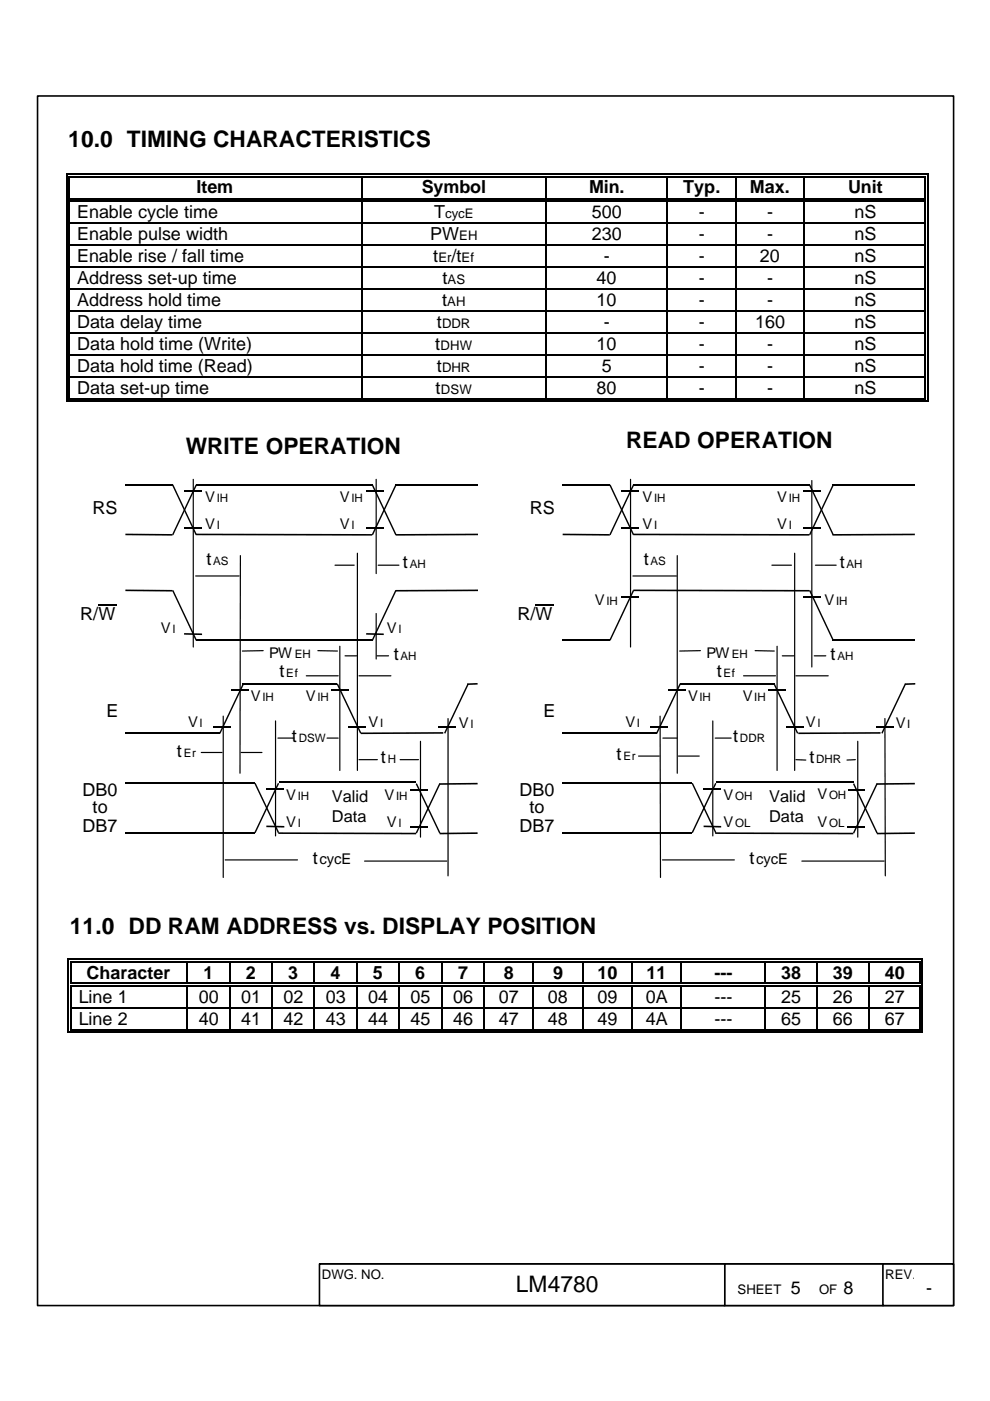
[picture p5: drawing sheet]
<svg xmlns="http://www.w3.org/2000/svg" width="210mm" height="297mm" viewBox="0 0 210 297" stroke-linecap="round" stroke-linejoin="round" font-family="sans-serif">
<path d="M8 20.3h194.2v256.5h-194.2z" fill="#fff" stroke="#000" stroke-width=".34"/>
<path d="M67.6 268h119.6" fill="none" stroke="#000" stroke-width=".34"/>
<g fill="#fff" stroke="#000" stroke-width=".34">
<path d="M83.9 269.3h57.3v6.3h-57.3z"/>
<path d="M153.6 268h33.7v8.8h-33.7z"/>
<path d="M67.7 268h86v8.8h-86z"/>
</g>
<path d="M83.9 269.3h68.4v6.2h-68.4z" fill="#fff"/>
<path d="M187.2 268h14.9" fill="none" stroke="#000" stroke-width=".34"/>
<path d="M187.2 268h15v8.8h-15z" fill="#fff" stroke="#000" stroke-width=".34"/>
<g fill="#fff">
<path d="M193.9 270.5h6.3v5.6h-6.3z"/>
<path d="M14.1 26.5h181.8v62.3h-181.8z"/>
</g>
<g fill="#000">
<path d="M14.1 36.9h.2v.7h-.2zM14.1 36.9h.7v.2h-.7zM14.6 37.4h.2v.2h-.2zM76.5 36.9h.8v.2h-.8zM76.5 37.4h.8v.2h-.8zM115.6 36.9h.7v.2h-.7zM115.6 37.4h.7v.2h-.7zM141.4 36.9h.8v.2h-.8zM141.4 37.4h.8v.2h-.8zM155.9 36.9h.7v.2h-.7zM155.9 37.4h.7v.2h-.7zM170.3 36.9h.8v.2h-.8z"/>
<path d="M170.3 37.4h.8v.2h-.8zM196.1 36.9h.7v.2h-.7zM196.1 37.4h.2v.2h-.2zM196.6 36.9h.2v.7h-.2zM14.1 42h.2v.8h-.2zM14.1 47.2h.2v.2h-.2zM14.1 51.8h.2v.3h-.2zM14.1 56.5h.2v.3h-.2zM14.6 42h.2v.3h-.2zM14.6 42.5h.2v.3h-.2zM14.6 47.2h.2v.2h-.2zM14.6 51.8h.2v.3h-.2z"/>
<path d="M14.6 56.5h.2v.3h-.2zM76.5 42h.8v.3h-.8zM76.5 42.5h.8v.3h-.8zM76.5 47.2h.3v.2h-.3zM76.5 51.8h.3v.3h-.3zM76.5 56.5h.3v.3h-.3zM115.6 42h.7v.3h-.7zM115.6 42.5h.7v.3h-.7zM115.6 47.2h.2v.2h-.2zM115.6 51.8h.2v.3h-.2zM115.6 56.5h.2v.3h-.2zM141.4 42h.8v.3h-.8z"/>
<path d="M141.4 42.5h.8v.3h-.8zM141.4 47.2h.2v.2h-.2zM141.4 51.8h.2v.3h-.2zM141.4 56.5h.2v.3h-.2zM155.9 42h.7v.3h-.7zM155.9 42.5h.7v.3h-.7zM155.9 47.2h.2v.2h-.2zM155.9 51.8h.2v.3h-.2zM155.9 56.5h.2v.3h-.2zM170.3 42h.8v.3h-.8zM170.3 42.5h.8v.3h-.8zM170.3 47.2h.3v.2h-.3z"/>
<path d="M170.3 51.8h.3v.3h-.3zM170.3 56.5h.3v.3h-.3zM196.1 42h.2v.3h-.2zM196.1 42.5h.2v.3h-.2zM196.1 47.2h.2v.2h-.2zM196.1 51.8h.2v.3h-.2zM196.1 56.5h.2v.3h-.2zM196.6 42h.2v.8h-.2zM196.6 47.2h.2v.2h-.2zM196.6 51.8h.2v.3h-.2zM196.6 56.5h.2v.3h-.2zM14.1 61.2h.2v.2h-.2z"/>
<path d="M14.1 65.8h.2v.3h-.2zM14.1 70.5h.2v.2h-.2zM14.1 75.1h.2v.3h-.2zM14.6 61.2h.2v.2h-.2zM14.6 65.8h.2v.3h-.2zM14.6 70.5h.2v.2h-.2zM14.6 75.1h.2v.3h-.2zM76.5 61.2h.3v.2h-.3zM76.5 65.8h.3v.3h-.3zM76.5 70.5h.3v.2h-.3zM76.5 75.1h.3v.3h-.3zM115.6 61.2h.2v.2h-.2z"/>
<path d="M115.6 65.8h.2v.3h-.2zM115.6 70.5h.2v.2h-.2zM115.6 75.1h.2v.3h-.2zM141.4 61.2h.2v.2h-.2zM141.4 65.8h.2v.3h-.2zM141.4 70.5h.2v.2h-.2zM141.4 75.1h.2v.3h-.2zM155.9 61.2h.2v.2h-.2zM155.9 65.8h.2v.3h-.2zM155.9 70.5h.2v.2h-.2zM155.9 75.1h.2v.3h-.2zM170.3 61.2h.3v.2h-.3z"/>
<path d="M170.3 65.8h.3v.3h-.3zM170.3 70.5h.3v.2h-.3zM170.3 75.1h.3v.3h-.3zM196.1 61.2h.2v.2h-.2zM196.1 65.8h.2v.3h-.2zM196.1 70.5h.2v.2h-.2zM196.1 75.1h.2v.3h-.2zM196.6 61.2h.2v.2h-.2zM196.6 65.8h.2v.3h-.2zM196.6 70.5h.2v.2h-.2zM196.6 75.1h.2v.3h-.2zM14.1 79.8h.2v.2h-.2z"/>
<path d="M14.1 84.4h.2v.8h-.2zM14.1 84.9h.7v.3h-.7zM14.6 79.8h.2v.2h-.2zM14.6 84.4h.2v.3h-.2zM76.5 79.8h.3v.2h-.3zM76.5 84.4h.8v.3h-.8zM76.5 84.9h.8v.3h-.8zM115.6 79.8h.2v.2h-.2zM115.6 84.4h.7v.3h-.7zM115.6 84.9h.7v.3h-.7zM141.4 79.8h.2v.2h-.2zM141.4 84.4h.8v.3h-.8z"/>
<path d="M141.4 84.9h.8v.3h-.8zM155.9 79.8h.2v.2h-.2zM155.9 84.4h.7v.3h-.7zM155.9 84.9h.7v.3h-.7zM170.3 79.8h.3v.2h-.3zM170.3 84.4h.8v.3h-.8zM170.3 84.9h.8v.3h-.8zM196.1 79.8h.2v.2h-.2zM196.1 84.9h.7v.3h-.7zM196.1 84.4h.2v.3h-.2zM196.6 79.8h.2v.2h-.2zM196.6 84.4h.2v.8h-.2z"/>
</g>
<g fill="none" stroke="#000" stroke-width=".25">
<path d="M14.2 37.6v4.4M14.7 37.6v4.4M14.8 37h61.7M14.8 37.5h61.7M76.7 37.6v4.4M77.3 37h38.3M77.3 37.5h38.3M115.7 37.6v4.4M116.3 37h25.1M116.3 37.5h25.1M141.5 37.6v4.4M142.2 37h13.7"/>
<path d="M142.2 37.5h13.7M156 37.6v4.4M156.6 37h13.7M156.6 37.5h13.7M170.5 37.6v4.4M171.1 37h25M171.1 37.5h25M196.2 37.6v4.4M196.7 37.6v4.4M14.2 42.8v4.4M14.2 47.4v4.4M14.2 52.1v4.4"/>
<path d="M14.2 56.8v4.4M14.7 42.8v4.4M14.7 47.4v4.4M14.7 52.1v4.4M14.7 56.8v4.4M14.8 42.1h61.7M14.8 42.7h61.7M14.8 47.3h61.7M14.8 52h61.7M14.8 56.6h61.7M76.7 42.8v4.4M76.7 47.4v4.4"/>
<path d="M76.7 52.1v4.4M76.7 56.8v4.4M76.8 47.3h38.8M76.8 52h38.8M76.8 56.6h38.8M77.3 42.1h38.3M77.3 42.7h38.3M115.7 42.8v4.4M115.7 47.4v4.4M115.7 52.1v4.4M115.7 56.8v4.4M115.8 47.3h25.6"/>
<path d="M115.8 52h25.6M115.8 56.6h25.6M116.3 42.1h25.1M116.3 42.7h25.1M141.5 42.8v4.4M141.5 47.4v4.4M141.5 52.1v4.4M141.5 56.8v4.4M141.6 47.3h14.3M141.6 52h14.3M141.6 56.6h14.3M142.2 42.1h13.7"/>
<path d="M142.2 42.7h13.7M156 42.8v4.4M156 47.4v4.4M156 52.1v4.4M156 56.8v4.4M156.1 47.3h14.2M156.1 52h14.2M156.1 56.6h14.2M156.6 42.1h13.7M156.6 42.7h13.7M170.5 42.8v4.4M170.5 47.4v4.4"/>
<path d="M170.5 52.1v4.4M170.5 56.8v4.4M170.6 47.3h25.5M170.6 52h25.5M170.6 56.6h25.5M171.1 42.1h25M171.1 42.7h25M196.2 42.8v4.4M196.2 47.4v4.4M196.2 52.1v4.4M196.2 56.8v4.4M196.7 42.8v4.4"/>
<path d="M196.7 47.4v4.4M196.7 52.1v4.4M196.7 56.8v4.4M14.2 61.4v4.4M14.2 66.1v4.4M14.2 70.7v4.4M14.2 75.4v4.4M14.7 61.4v4.4M14.7 66.1v4.4M14.7 70.7v4.4M14.7 75.4v4.4M14.8 61.3h61.7"/>
<path d="M14.8 65.9h61.7M14.8 70.6h61.7M14.8 75.3h61.7M14.8 79.9h61.7M76.7 61.4v4.4M76.7 66.1v4.4M76.7 70.7v4.4M76.7 75.4v4.4M76.8 61.3h38.8M76.8 65.9h38.8M76.8 70.6h38.8M76.8 75.3h38.8"/>
<path d="M76.8 79.9h38.8M115.7 61.4v4.4M115.7 66.1v4.4M115.7 70.7v4.4M115.7 75.4v4.4M115.8 61.3h25.6M115.8 65.9h25.6M115.8 70.6h25.6M115.8 75.3h25.6M115.8 79.9h25.6M141.5 61.4v4.4M141.5 66.1v4.4"/>
<path d="M141.5 70.7v4.4M141.5 75.4v4.4M141.6 61.3h14.3M141.6 65.9h14.3M141.6 70.6h14.3M141.6 75.3h14.3M141.6 79.9h14.3M156 61.4v4.4M156 66.1v4.4M156 70.7v4.4M156 75.4v4.4M156.1 61.3h14.2"/>
<path d="M156.1 65.9h14.2M156.1 70.6h14.2M156.1 75.3h14.2M156.1 79.9h14.2M170.5 61.4v4.4M170.5 66.1v4.4M170.5 70.7v4.4M170.5 75.4v4.4M170.6 61.3h25.5M170.6 65.9h25.5M170.6 70.6h25.5M170.6 75.3h25.5"/>
<path d="M170.6 79.9h25.5M196.2 61.4v4.4M196.2 66.1v4.4M196.2 70.7v4.4M196.2 75.4v4.4M196.7 61.4v4.4M196.7 66.1v4.4M196.7 70.7v4.4M196.7 75.4v4.4M14.2 80v4.4M14.7 80v4.4M14.8 84.6h61.7"/>
<path d="M14.8 85.1h61.7M76.7 80v4.4M77.3 84.6h38.3M77.3 85.1h38.3M115.7 80v4.4M116.3 84.6h25.1M116.3 85.1h25.1M141.5 80v4.4M142.2 84.6h13.7M142.2 85.1h13.7M156 80v4.4M156.6 84.6h13.7"/>
<path d="M156.6 85.1h13.7M170.5 80v4.4M171.1 84.6h25M171.1 85.1h25M196.2 80v4.4M196.7 80v4.4"/>
</g>
<g fill="#fff">
<path d="M178.5 270.5h5v5h-5z"/>
<path d="M167.3 270.5h5v5h-5z"/>
</g>
<g fill="#000">
<path d="M41.5 102.7l.2 .2-5 10.6-.2-.2zM36.5 102.9l.2-.2 5 10.6-.2 .2zM78.8 102.9l.3-.2 5 10.6-.3 .2zM83.8 102.7l.3 .2-5 10.6-.3-.2zM36.5 125.3l.2-.2 5 10.6-.2 .1zM83.8 125.1l.3 .2-5 10.5-.3-.1zM51.5 144.9l.2 .2-5 10.5-.2-.2zM71.4 145.1l.2-.2 5 10.5-.2 .2zM99.1 144.9l.3 .2-5 10.5-.3-.2zM58.9 166l.3 .1-5 10.5-.3-.1zM53.9 166.1l.3-.1 5 10.5-.3 .1zM88.1 166.2l.3-.1 5 10.5-.3 .1z"/>
<path d="M93.1 166.1l.3 .1-5 10.5-.3-.1zM14.4 203.2h.2v.8h-.2zM14.4 203.2h.8v.3h-.8zM14.4 208.4h.2v.8h-.2zM14.4 213.6h.2v.2h-.2zM14.4 218.2h.2v.8h-.2zM14.4 218.7h.8v.3h-.8zM14.9 203.7h.3v.3h-.3zM14.9 208.4h.3v.2h-.3zM14.9 208.9h.3v.3h-.3zM14.9 213.6h.3v.2h-.3zM14.9 218.2h.3v.3h-.3z"/>
<path d="M39.6 203.2h.8v.3h-.8zM39.6 203.7h.8v.3h-.8zM39.6 208.4h.8v.2h-.8zM39.6 208.9h.8v.3h-.8zM39.6 213.6h.3v.2h-.3zM39.6 218.2h.8v.3h-.8zM39.6 218.7h.8v.3h-.8zM48.6 203.2h.8v.3h-.8zM48.6 203.7h.8v.3h-.8zM48.6 208.4h.8v.2h-.8zM48.6 208.9h.8v.3h-.8zM48.6 213.6h.3v.2h-.3z"/>
<path d="M48.6 218.2h.8v.3h-.8zM48.6 218.7h.8v.3h-.8zM57.6 203.2h.7v.3h-.7zM57.6 203.7h.7v.3h-.7zM57.6 208.4h.7v.2h-.7zM57.6 208.9h.7v.3h-.7zM57.6 213.6h.2v.2h-.2zM57.6 218.2h.7v.3h-.7zM57.6 218.7h.7v.3h-.7zM66.5 203.2h.8v.3h-.8zM66.5 203.7h.8v.3h-.8zM66.5 208.4h.8v.2h-.8z"/>
<path d="M66.5 208.9h.8v.3h-.8zM66.5 213.6h.3v.2h-.3zM66.5 218.2h.8v.3h-.8zM66.5 218.7h.8v.3h-.8zM75.5 203.2h.8v.3h-.8zM75.5 203.7h.8v.3h-.8zM75.5 208.4h.8v.2h-.8zM75.5 208.9h.8v.3h-.8zM75.5 213.6h.3v.2h-.3zM75.5 218.2h.8v.3h-.8zM75.5 218.7h.8v.3h-.8zM84.5 203.2h.8v.3h-.8z"/>
<path d="M84.5 203.7h.8v.3h-.8zM84.5 208.4h.8v.2h-.8zM84.5 208.9h.8v.3h-.8zM84.5 213.6h.3v.2h-.3zM84.5 218.2h.8v.3h-.8zM84.5 218.7h.8v.3h-.8zM93.6 203.2h.7v.3h-.7zM93.6 203.7h.7v.3h-.7zM93.6 208.4h.7v.2h-.7zM93.6 208.9h.7v.3h-.7zM93.6 213.6h.2v.2h-.2zM93.6 218.2h.7v.3h-.7z"/>
<path d="M93.6 218.7h.7v.3h-.7zM102.5 203.2h.8v.3h-.8zM102.5 203.7h.8v.3h-.8zM102.5 208.4h.8v.2h-.8zM102.5 208.9h.8v.3h-.8zM102.5 213.6h.3v.2h-.3zM102.5 218.2h.8v.3h-.8zM102.5 218.7h.8v.3h-.8zM112.9 203.2h.8v.3h-.8zM112.9 203.7h.8v.3h-.8zM112.9 208.4h.8v.2h-.8zM112.9 208.9h.8v.3h-.8z"/>
<path d="M112.9 213.6h.3v.2h-.3zM112.9 218.2h.8v.3h-.8zM112.9 218.7h.8v.3h-.8zM123.4 203.2h.8v.3h-.8zM123.4 203.7h.8v.3h-.8zM123.4 208.4h.8v.2h-.8zM123.4 208.9h.8v.3h-.8zM123.4 213.6h.3v.2h-.3zM123.4 218.2h.8v.3h-.8zM123.4 218.7h.8v.3h-.8zM133.9 203.2h.7v.3h-.7zM133.9 203.7h.7v.3h-.7z"/>
<path d="M133.9 208.4h.7v.2h-.7zM133.9 208.9h.7v.3h-.7zM133.9 213.6h.2v.2h-.2zM133.9 218.2h.7v.3h-.7zM133.9 218.7h.7v.3h-.7zM144.4 203.2h.7v.3h-.7zM144.4 203.7h.7v.3h-.7zM144.4 208.4h.7v.2h-.7zM144.4 208.9h.7v.3h-.7zM144.4 213.6h.2v.2h-.2zM144.4 218.2h.7v.3h-.7zM144.4 218.7h.7v.3h-.7z"/>
<path d="M162.1 203.2h.7v.3h-.7zM162.1 203.7h.7v.3h-.7zM162.1 208.4h.7v.2h-.7zM162.1 208.9h.7v.3h-.7zM162.1 213.6h.2v.2h-.2zM162.1 218.2h.7v.3h-.7zM162.1 218.7h.7v.3h-.7zM173.1 203.2h.7v.3h-.7zM173.1 203.7h.7v.3h-.7zM173.1 208.4h.7v.2h-.7zM173.1 208.9h.7v.3h-.7zM173.1 213.6h.2v.2h-.2z"/>
<path d="M173.1 218.2h.7v.3h-.7zM173.1 218.7h.7v.3h-.7zM184.1 203.2h.7v.3h-.7zM184.1 203.7h.7v.3h-.7zM184.1 208.4h.7v.2h-.7zM184.1 208.9h.7v.3h-.7zM184.1 213.6h.2v.2h-.2zM184.1 218.2h.7v.3h-.7zM184.1 218.7h.7v.3h-.7zM194.9 203.2h.8v.3h-.8zM194.9 203.7h.3v.3h-.3zM194.9 208.4h.3v.2h-.3z"/>
<path d="M194.9 208.9h.3v.3h-.3zM194.9 213.6h.3v.2h-.3zM194.9 218.7h.8v.3h-.8zM194.9 218.2h.3v.3h-.3zM195.4 203.2h.3v.8h-.3zM195.4 208.4h.3v.8h-.3zM195.4 213.6h.3v.2h-.3zM195.4 218.2h.3v.8h-.3z"/>
</g>
<g fill="none" stroke="#000" stroke-width=".25">
<path d="M41 101.6v35.6M79.8 101.6v20M79.8 130.1v9.6M89.2 157.2v20.3M95 152.3v33.4M14.5 204v4.4M14.5 209.2v4.4M14.5 213.8v4.4M15 204v4.4M15 209.2v4.4M15 213.8v4.4M15.2 203.4h24.4"/>
<path d="M15.2 203.9h24.4M15.2 208.5h24.4M15.2 209h24.4M15.2 213.7h24.4M15.2 218.3h24.4M15.2 218.8h24.4M39.8 204v4.4M39.8 209.2v4.4M39.8 213.8v4.4M39.9 213.7h8.7M40.4 203.4h8.2M40.4 203.9h8.2"/>
<path d="M40.4 208.5h8.2M40.4 209h8.2M40.4 218.3h8.2M40.4 218.8h8.2M48.7 204v4.4M48.7 209.2v4.4M48.7 213.8v4.4M48.9 213.7h8.7M49.4 203.4h8.2M49.4 203.9h8.2M49.4 208.5h8.2M49.4 209h8.2"/>
<path d="M49.4 218.3h8.2M49.4 218.8h8.2M57.7 204v4.4M57.7 209.2v4.4M57.7 213.8v4.4M57.8 213.7h8.7M58.3 203.4h8.2M58.3 203.9h8.2M58.3 208.5h8.2M58.3 209h8.2M58.3 218.3h8.2M58.3 218.8h8.2"/>
<path d="M66.7 204v4.4M66.7 209.2v4.4M66.7 213.8v4.4M66.8 213.7h8.7M67.3 203.4h8.2M67.3 203.9h8.2M67.3 208.5h8.2M67.3 209h8.2M67.3 218.3h8.2M67.3 218.8h8.2M75.6 204v4.4M75.6 209.2v4.4"/>
<path d="M75.6 213.8v4.4M75.8 213.7h8.7M76.3 203.4h8.2M76.3 203.9h8.2M76.3 208.5h8.2M76.3 209h8.2M76.3 218.3h8.2M76.3 218.8h8.2M84.6 204v4.4M84.6 209.2v4.4M84.6 213.8v4.4M84.8 213.7h8.8"/>
<path d="M85.3 203.4h8.3M85.3 203.9h8.3M85.3 208.5h8.3M85.3 209h8.3M85.3 218.3h8.3M85.3 218.8h8.3M93.7 204v4.4M93.7 209.2v4.4M93.7 213.8v4.4M93.8 213.7h8.7M94.3 203.4h8.2M94.3 203.9h8.2"/>
<path d="M94.3 208.5h8.2M94.3 209h8.2M94.3 218.3h8.2M94.3 218.8h8.2M102.7 204v4.4M102.7 209.2v4.4M102.7 213.8v4.4M102.8 213.7h10.1M103.3 203.4h9.6M103.3 203.9h9.6M103.3 208.5h9.6M103.3 209h9.6"/>
<path d="M103.3 218.3h9.6M103.3 218.8h9.6M113.1 204v4.4M113.1 209.2v4.4M113.1 213.8v4.4M113.2 213.7h10.2M113.7 203.4h9.7M113.7 203.9h9.7M113.7 208.5h9.7M113.7 209h9.7M113.7 218.3h9.7M113.7 218.8h9.7"/>
<path d="M123.6 204v4.4M123.6 209.2v4.4M123.6 213.8v4.4M123.7 213.7h10.2M124.2 203.4h9.7M124.2 203.9h9.7M124.2 208.5h9.7M124.2 209h9.7M124.2 218.3h9.7M124.2 218.8h9.7M134 204v4.4M134 209.2v4.4"/>
<path d="M134 213.8v4.4M134.1 213.7h10.3M134.6 203.4h9.8M134.6 203.9h9.8M134.6 208.5h9.8M134.6 209h9.8M134.6 218.3h9.8M134.6 218.8h9.8M144.5 204v4.4M144.5 209.2v4.4M144.5 213.8v4.4M144.6 213.7h17.5"/>
<path d="M145.1 203.4h17M145.1 203.9h17M145.1 208.5h17M145.1 209h17M145.1 218.3h17M145.1 218.8h17M162.2 204v4.4M162.2 209.2v4.4M162.2 213.8v4.4M162.3 213.7h10.8M162.8 203.4h10.3M162.8 203.9h10.3"/>
<path d="M162.8 208.5h10.3M162.8 209h10.3M162.8 218.3h10.3M162.8 218.8h10.3M173.2 204v4.4M173.2 209.2v4.4M173.2 213.8v4.4M173.3 213.7h10.8M173.8 203.4h10.3M173.8 203.9h10.3M173.8 208.5h10.3M173.8 209h10.3"/>
<path d="M173.8 218.3h10.3M173.8 218.8h10.3M184.2 204v4.4M184.2 209.2v4.4M184.2 213.8v4.4M184.3 213.7h10.6M184.8 203.4h10.1M184.8 203.9h10.1M184.8 208.5h10.1M184.8 209h10.1M184.8 218.3h10.1M184.8 218.8h10.1"/>
<path d="M195 204v4.4M195 209.2v4.4M195 213.8v4.4M195.5 204v4.4M195.5 209.2v4.4M195.5 213.8v4.4"/>
</g>
<g fill="none" stroke="#000" stroke-width=".34">
<path d="M26.6 102.8h10M39 104.1h3.8M39 112h3.8M41.6 102.8h37.3M77.6 104.1h3.8M77.6 112h3.8M83.9 102.8h17.4M41.6 135.7h37.3M26.6 155.5h20M45.1 154.1h3.8M49 146.2h3.7M51.5 145h20"/>
<path d="M70.2 146.2h3.7M73.9 154.2h3.7M93 154.2h3.7M26.6 166.1h27.4M26.6 176.6h27.4M56.5 167.3h3.8M59.2 165.9h29M87 167.5h3.8M87 175.4h3.8"/>
</g>
<g fill="none" stroke="#000" stroke-width=".42">
<path d="M26.6 113.4h10M41.6 113.4h37.3M83.9 113.4h17.4M26.6 125.2h10M39 134.4h3.8M77.6 134.4h3.8M83.9 125.2h17.4M76.5 155.4h17.5M99.1 145h2.2M56.5 175.2h3.8M59 176.7h29.2M93.1 166.2h8.2"/>
<path d="M93.2 176.7h8.1"/>
</g>
<g fill="#fff">
<path d="M81.6 131.1h5.2v4.1h-5.2z"/>
<path d="M56.7 136.2h9.8v4.1h-9.8z"/>
<path d="M33.8 131.1h5.1v4.1h-5.1z"/>
<path d="M43.2 108.8h5.1v4.2h-5.1z"/>
<path d="M43.2 103.2h5.6v4.1h-5.6z"/>
<path d="M61.6 153.6h8.7v4.8h-8.7z"/>
<path d="M80.4 158h4.7v4.8h-4.7z"/>
<path d="M83.1 136.2h5.5v4.8h-5.5z"/>
<path d="M66 179.5h10.4v4.8h-10.4z"/>
<path d="M37.2 156.7h5.4v4.8h-5.4z"/>
<path d="M58.9 139.8h5.5v4.8h-5.5z"/>
<path d="M43.4 115.9h5.5v4.9h-5.5z"/>
<path d="M85 116.8h5.5v5.3h-5.5z"/>
<path d="M71.7 108.8h5.2v4.2h-5.2z"/>
<path d="M71.7 103.2h5.9v4.1h-5.9z"/>
<path d="M96.9 151.1h5.1v4h-5.1z"/>
<path d="M77.8 150.8h5.1v4.1h-5.1z"/>
<path d="M39.5 150.8h5.1v4.1h-5.1z"/>
<path d="M60.4 172.1h5v4.1h-5z"/>
<path d="M64.5 145.4h5.5v4.1h-5.5z"/>
<path d="M52.8 145.4h5.6v4.1h-5.6z"/>
<path d="M60.4 166.5h5.6v4h-5.6z"/>
<path d="M81.6 172.1h5.2v4.1h-5.2z"/>
<path d="M81.2 166.4h5.6v4.1h-5.6z"/>
</g>
<g fill="none" stroke="#000" stroke-width=".25">
<path d="M51 117.8l-.1 46.1M71 119.8h4.1M75.8 117.3v46.1M80.2 119.8h4.4M41.5 122.1h9.2M55.8 138h-4.4M67.4 138h4.1M72.1 137v26.4M73.2 139.1h2.4M79.9 139.1h2.5M42.7 159.5h4.4M47.3 151.8v34.2"/>
<path d="M51.1 159.5h4.4M58.4 152.9v24.3M58.9 156.5h3.4M64.9 143.3h6.8M69.3 156.5h2.4M76.1 143.3h6.8M76.1 161.1h3.9M47.8 182.3h15.3M77.3 182.6h17.4"/>
</g>
<g fill="#fff">
<path d="M19.3 105.3h6.4v6.9h-6.4z"/>
<path d="M22.3 148.3h3.4v5.3h-3.4z"/>
<path d="M17.2 164.9h8.5v13.8h-8.5z"/>
<path d="M16.7 127.8h9v5.7h-9z"/>
</g>
<path d="M20.7 128.3h3.9" fill="none" stroke="#000" stroke-width=".34"/>
<path d="M70 166.7h9v8.9h-9z" fill="#fff"/>
<path d="M133.7 101.6v35.6M181.9 157.2v20.3M187.6 152.3l.1 33.4M84.8 161.1h3.9" fill="none" stroke="#000" stroke-width=".25"/>
<g fill="none" stroke="#000" stroke-width=".34">
<path d="M119.3 102.8h10M131.7 104.1h3.8M131.7 112h3.8M134.3 102.8h37.3M170.3 104.1h3.8M170.3 112h3.8M176.5 102.8h17.5M119.3 135.7h10M131.7 126.5h3.8M170.3 126.5h3.8M176.5 135.7h17.5M119.3 155.5h20"/>
<path d="M137.8 154.1h3.8M141.7 146.2h3.8M144.2 145h20M162.9 146.2h3.7M166.6 154.2h3.7M185.7 154.2h3.7M119.3 166.1h27.4M119.3 176.6h27.4M149.2 167.3h3.7M151.8 165.9h29.1M179.7 167.5h3.7M179.7 175.4h3.7"/>
</g>
<g fill="#000">
<path d="M134.2 102.7l.3 .2-5 10.6-.3-.2zM129.2 102.9l.3-.2 5 10.6-.3 .2zM171.5 102.9l.3-.2 5 10.6-.3 .2zM176.5 102.7l.3 .2-5 10.6-.3-.2zM134.2 125.1l.3 .2-5 10.5-.3-.1zM171.5 125.3l.3-.2 5 10.6-.3 .1zM144.1 144.9l.3 .2-5 10.5-.3-.2zM164 145.1l.3-.2 4.9 10.5-.2 .2zM191.9 144.9l.2 .2-5 10.5-.2-.2zM151.6 166l.3 .1-5 10.5-.3-.1zM146.6 166.1l.3-.1 5 10.5-.3 .1zM180.8 166.2l.3-.1 5 10.5-.3 .1z"/>
<path d="M185.8 166.1l.3 .1-5 10.5-.3-.1z"/>
</g>
<path d="M119.3 113.4h10M134.3 113.4h37.3M176.5 113.4h17.5M134.3 125.2h37.3M169.2 155.4h17.5M191.9 145h2.2M149.2 175.2h3.7M151.6 176.7h29.3M185.8 166.2h8.2M185.9 176.7h8.1" fill="none" stroke="#000" stroke-width=".42"/>
<g fill="#fff">
<path d="M149.4 136.2h9.7v4.1h-9.7z"/>
<path d="M174.4 124.9h5.6v4.2h-5.6z"/>
<path d="M125.8 124.9h5.6v4.2h-5.6z"/>
<path d="M135.9 108.8h5.1v4.2h-5.1z"/>
<path d="M135.9 103.2h5.6v4.1h-5.6z"/>
<path d="M155.1 153.6h7.7v4.8h-7.7z"/>
<path d="M171.3 157.9h7.5v4.9h-7.5z"/>
<path d="M175.8 136.2h5.5v4.8h-5.5z"/>
<path d="M158.6 179.5h10.5v4.8h-10.5z"/>
<path d="M130.4 157.4h5v4.8h-5z"/>
<path d="M151.6 139.8h5.5v4.8h-5.5z"/>
<path d="M136.1 115.9h5.5v4.9h-5.5z"/>
<path d="M177.7 116.8h5.5v5.3h-5.5z"/>
<path d="M164.4 108.8h5.1v4.2h-5.1z"/>
<path d="M164.4 103.2h5.9v4.1h-5.9z"/>
<path d="M189.6 151.1h5.1v4h-5.1z"/>
<path d="M170.4 150.8h5.2v4.1h-5.2z"/>
<path d="M132.2 150.8h5.1v4.1h-5.1z"/>
<path d="M173 172.1h6.4v4h-6.4z"/>
<path d="M153.1 172.1h6.3v4h-6.3z"/>
<path d="M157.1 145.4h5.6v4.1h-5.6z"/>
<path d="M145.5 145.4h5.6v4.1h-5.6z"/>
<path d="M173 166.1h6.8v4.2h-6.8z"/>
<path d="M153.1 166.5h7.1v4.1h-7.1z"/>
</g>
<g fill="none" stroke="#000" stroke-width=".25">
<path d="M143.6 117.8v46.1M163.7 119.8h4.1M168.5 117.3v46.1M172.9 119.8h4.4M134.2 122.1h9.2M148.5 138h-4.4M160.1 138h4.1M164.8 137v26.4M165.9 139.1h2.4M172.6 139.1h2.5M140 151.8v34.2M140.5 156.5h3"/>
<path d="M151.1 152.9v24.3M151.6 156.5h3.4M157.6 143.3h6.8M168.7 143.3h6.9M135.4 160.3h4.4M143.8 160.3h4.5M168.7 161.1h2.2M140.5 182.3h15.2M170 182.6h17.5"/>
</g>
<g fill="#fff">
<path d="M112 105.3h6.4v6.9h-6.4z"/>
<path d="M114.9 148.3h3.5v5.3h-3.5z"/>
<path d="M109.8 164.9h8.6v13.8h-8.6z"/>
<path d="M109.4 127.8h9v5.7h-9z"/>
</g>
<path d="M113.5 128.3h3.8" fill="none" stroke="#000" stroke-width=".34"/>
<path d="M162.7 166.7h9v8.9h-9z" fill="#fff"/>
<path d="M172.1 101.9v39.5M181.4 161.1h-1.8" fill="none" stroke="#000" stroke-width=".25"/>
<g fill="#fff">
<path d="M132.4 90h48.2v8h-48.2z"/>
<path d="M39 91.3h48.2v8h-48.2z"/>
</g>
<g font-size="4.8">
<text x="14.5" y="31.3">10.0 TIMING CHARACTERISTICS</text>
<text x="132.8" y="94.9">READ OPERATION</text>
<text x="39.4" y="96.2">WRITE OPERATION</text>
<text x="14.8" y="198.1">11.0 DD RAM ADDRESS vs. DISPLAY POSITION</text>
<text x="109.4" y="274">LM4780</text>
</g>
<g font-size="3.8">
<text x="41.7" y="41">Item</text>
<text x="89.4" y="41">Symbol</text>
<text x="124.9" y="41">Min.</text>
<text x="144.9" y="41">Typ.</text>
<text x="159" y="41">Max.</text>
<text x="179.8" y="41">Unit</text>
<text x="16.3" y="46.3">Enable cycle time</text>
<text x="92" y="46.3">T</text>
<text x="125.5" y="46.3">500</text>
<text x="148.2" y="46.3">-</text>
<text x="162.6" y="46.3">-</text>
<text x="181.2" y="46.3">nS</text>
<text x="16.3" y="50.9">Enable pulse width</text>
<text x="91.2" y="50.9">PW</text>
<text x="125.5" y="50.9">230</text>
<text x="148.2" y="50.9">-</text>
<text x="162.6" y="50.9">-</text>
<text x="181.2" y="50.9">nS</text>
<text x="16.3" y="55.6">Enable rise / fall time</text>
<text x="91.9" y="55.6">t</text>
<text x="95.8" y="55.6">/t</text>
<text x="128" y="55.6">-</text>
<text x="148.2" y="55.6">-</text>
<text x="161.1" y="55.6">20</text>
<text x="181.2" y="55.6">nS</text>
<text x="16.3" y="60.2">Address set-up time</text>
<text x="16.3" y="64.9">Address hold time</text>
<text x="93.7" y="64.9">t</text>
<text x="93.8" y="60.2">t</text>
<text x="126.5" y="60.2">40</text>
<text x="126.5" y="64.9">10</text>
<text x="148.2" y="60.2">-</text>
<text x="148.2" y="64.9">-</text>
<text x="162.6" y="60.2">-</text>
<text x="162.6" y="64.9">-</text>
<text x="181.2" y="60.2">nS</text>
<text x="181.2" y="64.9">nS</text>
<text x="16.3" y="69.5">Data delay time</text>
<text x="92.6" y="69.5">t</text>
<text x="128" y="69.5">-</text>
<text x="148.2" y="69.5">-</text>
<text x="160.1" y="69.5">160</text>
<text x="181.2" y="69.5">nS</text>
<text x="16.3" y="74.2">Data hold time (Write)</text>
<text x="92.3" y="74.2">t</text>
<text x="126.5" y="74.2">10</text>
<text x="148.2" y="74.2">-</text>
<text x="162.6" y="74.2">-</text>
<text x="181.2" y="74.2">nS</text>
<text x="16.3" y="78.9">Data hold time (Read)</text>
<text x="16.3" y="83.5">Data set-up time</text>
<text x="92.4" y="83.5">t</text>
<text x="92.6" y="78.9">t</text>
<text x="126.5" y="83.5">80</text>
<text x="127.6" y="78.9">5</text>
<text x="148.2" y="78.9">-</text>
<text x="148.2" y="83.5">-</text>
<text x="162.6" y="78.9">-</text>
<text x="162.6" y="83.5">-</text>
<text x="181.2" y="78.9">nS</text>
<text x="181.2" y="83.5">nS</text>
<text x="19.6" y="109">RS</text>
<text x="112.4" y="109">RS</text>
<text x="43.8" y="119.7">t</text>
<text x="136.5" y="119.7">t</text>
<text x="85.4" y="120.5">t</text>
<text x="178.1" y="120.5">t</text>
<text x="17" y="131.5">R/W</text>
<text x="109.7" y="131.5">R/W</text>
<text x="59.3" y="143.6">t</text>
<text x="83.5" y="140">t</text>
<text x="152" y="143.6">t</text>
<text x="176.1" y="140">t</text>
<text x="22.6" y="152">E</text>
<text x="115.2" y="152">E</text>
<text x="37.5" y="160.5">t</text>
<text x="61.9" y="157.4">t</text>
<text x="80.8" y="161.7">t</text>
<text x="130.7" y="161.2">t</text>
<text x="155.4" y="157.4">t</text>
<text x="171.6" y="161.7">t</text>
<text x="17.5" y="168.7">DB0</text>
<text x="19.6" y="172.3">to</text>
<text x="110.2" y="168.7">DB0</text>
<text x="112.3" y="172.3">to</text>
<text x="17.5" y="176.5">DB7</text>
<text x="110.2" y="176.5">DB7</text>
<text x="66.3" y="183.2">t</text>
<text x="158.9" y="183.2">t</text>
<text x="18.4" y="207.5">Character</text>
<text x="43.2" y="207.5">1</text>
<text x="52.2" y="207.5">2</text>
<text x="61.1" y="207.5">3</text>
<text x="70.1" y="207.5">4</text>
<text x="79.1" y="207.5">5</text>
<text x="88.1" y="207.5">6</text>
<text x="97.1" y="207.5">7</text>
<text x="106.8" y="207.5">8</text>
<text x="117.3" y="207.5">9</text>
<text x="126.7" y="207.5">10</text>
<text x="137.1" y="207.5">11</text>
<text x="151.5" y="207.5">---</text>
<text x="165.6" y="207.5">38</text>
<text x="176.6" y="207.5">39</text>
<text x="187.6" y="207.5">40</text>
<text x="16.7" y="212.7">Line 1</text>
<text x="42.2" y="212.7">00</text>
<text x="51.1" y="212.7">01</text>
<text x="60.1" y="212.7">02</text>
<text x="69.1" y="212.7">03</text>
<text x="78.1" y="212.7">04</text>
<text x="87" y="212.7">05</text>
<text x="96.1" y="212.7">06</text>
<text x="105.7" y="212.7">07</text>
<text x="116.2" y="212.7">08</text>
<text x="126.7" y="212.7">09</text>
<text x="136.9" y="212.7">0A</text>
<text x="151.5" y="212.7">---</text>
<text x="165.6" y="212.7">25</text>
<text x="176.6" y="212.7">26</text>
<text x="187.6" y="212.7">27</text>
<text x="16.7" y="217.4">Line 2</text>
<text x="42.2" y="217.4">40</text>
<text x="51.1" y="217.4">41</text>
<text x="60.1" y="217.4">42</text>
<text x="69.1" y="217.4">43</text>
<text x="78.1" y="217.4">44</text>
<text x="87" y="217.4">45</text>
<text x="96.1" y="217.4">46</text>
<text x="105.7" y="217.4">47</text>
<text x="116.2" y="217.4">48</text>
<text x="126.7" y="217.4">49</text>
<text x="136.9" y="217.4">4A</text>
<text x="151.5" y="217.4">---</text>
<text x="165.6" y="217.4">65</text>
<text x="176.6" y="217.4">66</text>
<text x="187.6" y="217.4">67</text>
<text x="167.6" y="274.3">5</text>
<text x="178.8" y="274.3">8</text>
<text x="196.3" y="274.3">-</text>
</g>
<g font-size="3.5">
<text x="70.4" y="170.1">Valid</text>
<text x="163.1" y="170.1">Valid</text>
<text x="70.4" y="174.2">Data</text>
<text x="163.1" y="174.2">Data</text>
</g>
<g font-size="3.1">
<text x="43.5" y="106.5">V</text>
<text x="72.1" y="106.5">V</text>
<text x="136.2" y="106.5">V</text>
<text x="164.8" y="106.5">V</text>
<text x="43.5" y="112.1">V</text>
<text x="72.1" y="112.1">V</text>
<text x="136.2" y="112.1">V</text>
<text x="164.8" y="112.1">V</text>
<text x="126.2" y="128.2">V</text>
<text x="174.8" y="128.2">V</text>
<text x="34.1" y="134.3">V</text>
<text x="82" y="134.3">V</text>
<text x="57.1" y="139.5">PW</text>
<text x="149.8" y="139.5">PW</text>
<text x="53.2" y="148.7">V</text>
<text x="64.9" y="148.7">V</text>
<text x="145.9" y="148.7">V</text>
<text x="157.5" y="148.7">V</text>
<text x="39.9" y="154">V</text>
<text x="78.1" y="154">V</text>
<text x="97.3" y="154.3">V</text>
<text x="132.6" y="154">V</text>
<text x="170.9" y="154">V</text>
<text x="189.9" y="154.3">V</text>
<text x="60.7" y="169.7">V</text>
<text x="81.5" y="169.7">V</text>
<text x="153.4" y="169.7">V</text>
<text x="173.3" y="169.4">V</text>
<text x="60.7" y="175.4">V</text>
<text x="82" y="175.4">V</text>
<text x="153.4" y="175.3">V</text>
<text x="173.3" y="175.3">V</text>
<text x="67.7" y="183.2">cycE</text>
<text x="160.4" y="183.2">cycE</text>
</g>
<g font-size="2.8">
<text x="94.4" y="46.3">cycE</text>
<text x="97.4" y="50.9">EH</text>
<text x="93" y="55.6">Er</text>
<text x="97.9" y="55.6">Ef</text>
<text x="94.8" y="64.9">AH</text>
<text x="94.9" y="60.2">AS</text>
<text x="93.7" y="69.5">DDR</text>
<text x="93.4" y="74.2">DHW</text>
<text x="93.5" y="83.5">DSW</text>
<text x="93.7" y="78.9">DHR</text>
<text x="68.2" y="271.1">DWG. NO.</text>
<text x="156.4" y="274.3">SHEET</text>
<text x="173.7" y="274.3">OF</text>
<text x="187.7" y="271.1">REV.</text>
</g>
<g font-size="2.5">
<text x="46" y="106.5">IH</text>
<text x="74.5" y="106.5">IH</text>
<text x="138.7" y="106.5">IH</text>
<text x="167.2" y="106.5">IH</text>
<text x="46" y="112.1">I</text>
<text x="74.5" y="112.1">I</text>
<text x="138.7" y="112.1">I</text>
<text x="167.2" y="112.1">I</text>
<text x="45.2" y="119.7">AS</text>
<text x="137.9" y="119.7">AS</text>
<text x="86.9" y="120.5">AH</text>
<text x="179.5" y="120.5">AH</text>
<text x="128.6" y="128.2">IH</text>
<text x="177.3" y="128.2">IH</text>
<text x="36.6" y="134.3">I</text>
<text x="84.5" y="134.3">I</text>
<text x="60.7" y="143.6">Ef</text>
<text x="62.5" y="139.5">EH</text>
<text x="84.9" y="140">AH</text>
<text x="153.4" y="143.6">Ef</text>
<text x="155.2" y="139.5">EH</text>
<text x="177.5" y="140">AH</text>
<text x="55.6" y="148.7">IH</text>
<text x="67.3" y="148.7">IH</text>
<text x="148.3" y="148.7">IH</text>
<text x="159.9" y="148.7">IH</text>
<text x="42.3" y="154">I</text>
<text x="80.6" y="154">I</text>
<text x="99.7" y="154.3">I</text>
<text x="135" y="154">I</text>
<text x="173.3" y="154">I</text>
<text x="192.4" y="154.3">I</text>
<text x="38.9" y="160.5">Er</text>
<text x="63.3" y="157.4">DSW</text>
<text x="82.2" y="161.7">H</text>
<text x="132.2" y="161.2">Er</text>
<text x="156.9" y="157.4">DDR</text>
<text x="173.1" y="161.7">DHR</text>
<text x="63.2" y="169.7">IH</text>
<text x="84" y="169.7">IH</text>
<text x="155.9" y="169.7">OH</text>
<text x="175.8" y="169.4">OH</text>
<text x="63.2" y="175.4">I</text>
<text x="84.5" y="175.4">I</text>
<text x="155.9" y="175.3">OL</text>
<text x="175.8" y="175.3">OL</text>
</g>
</svg>
